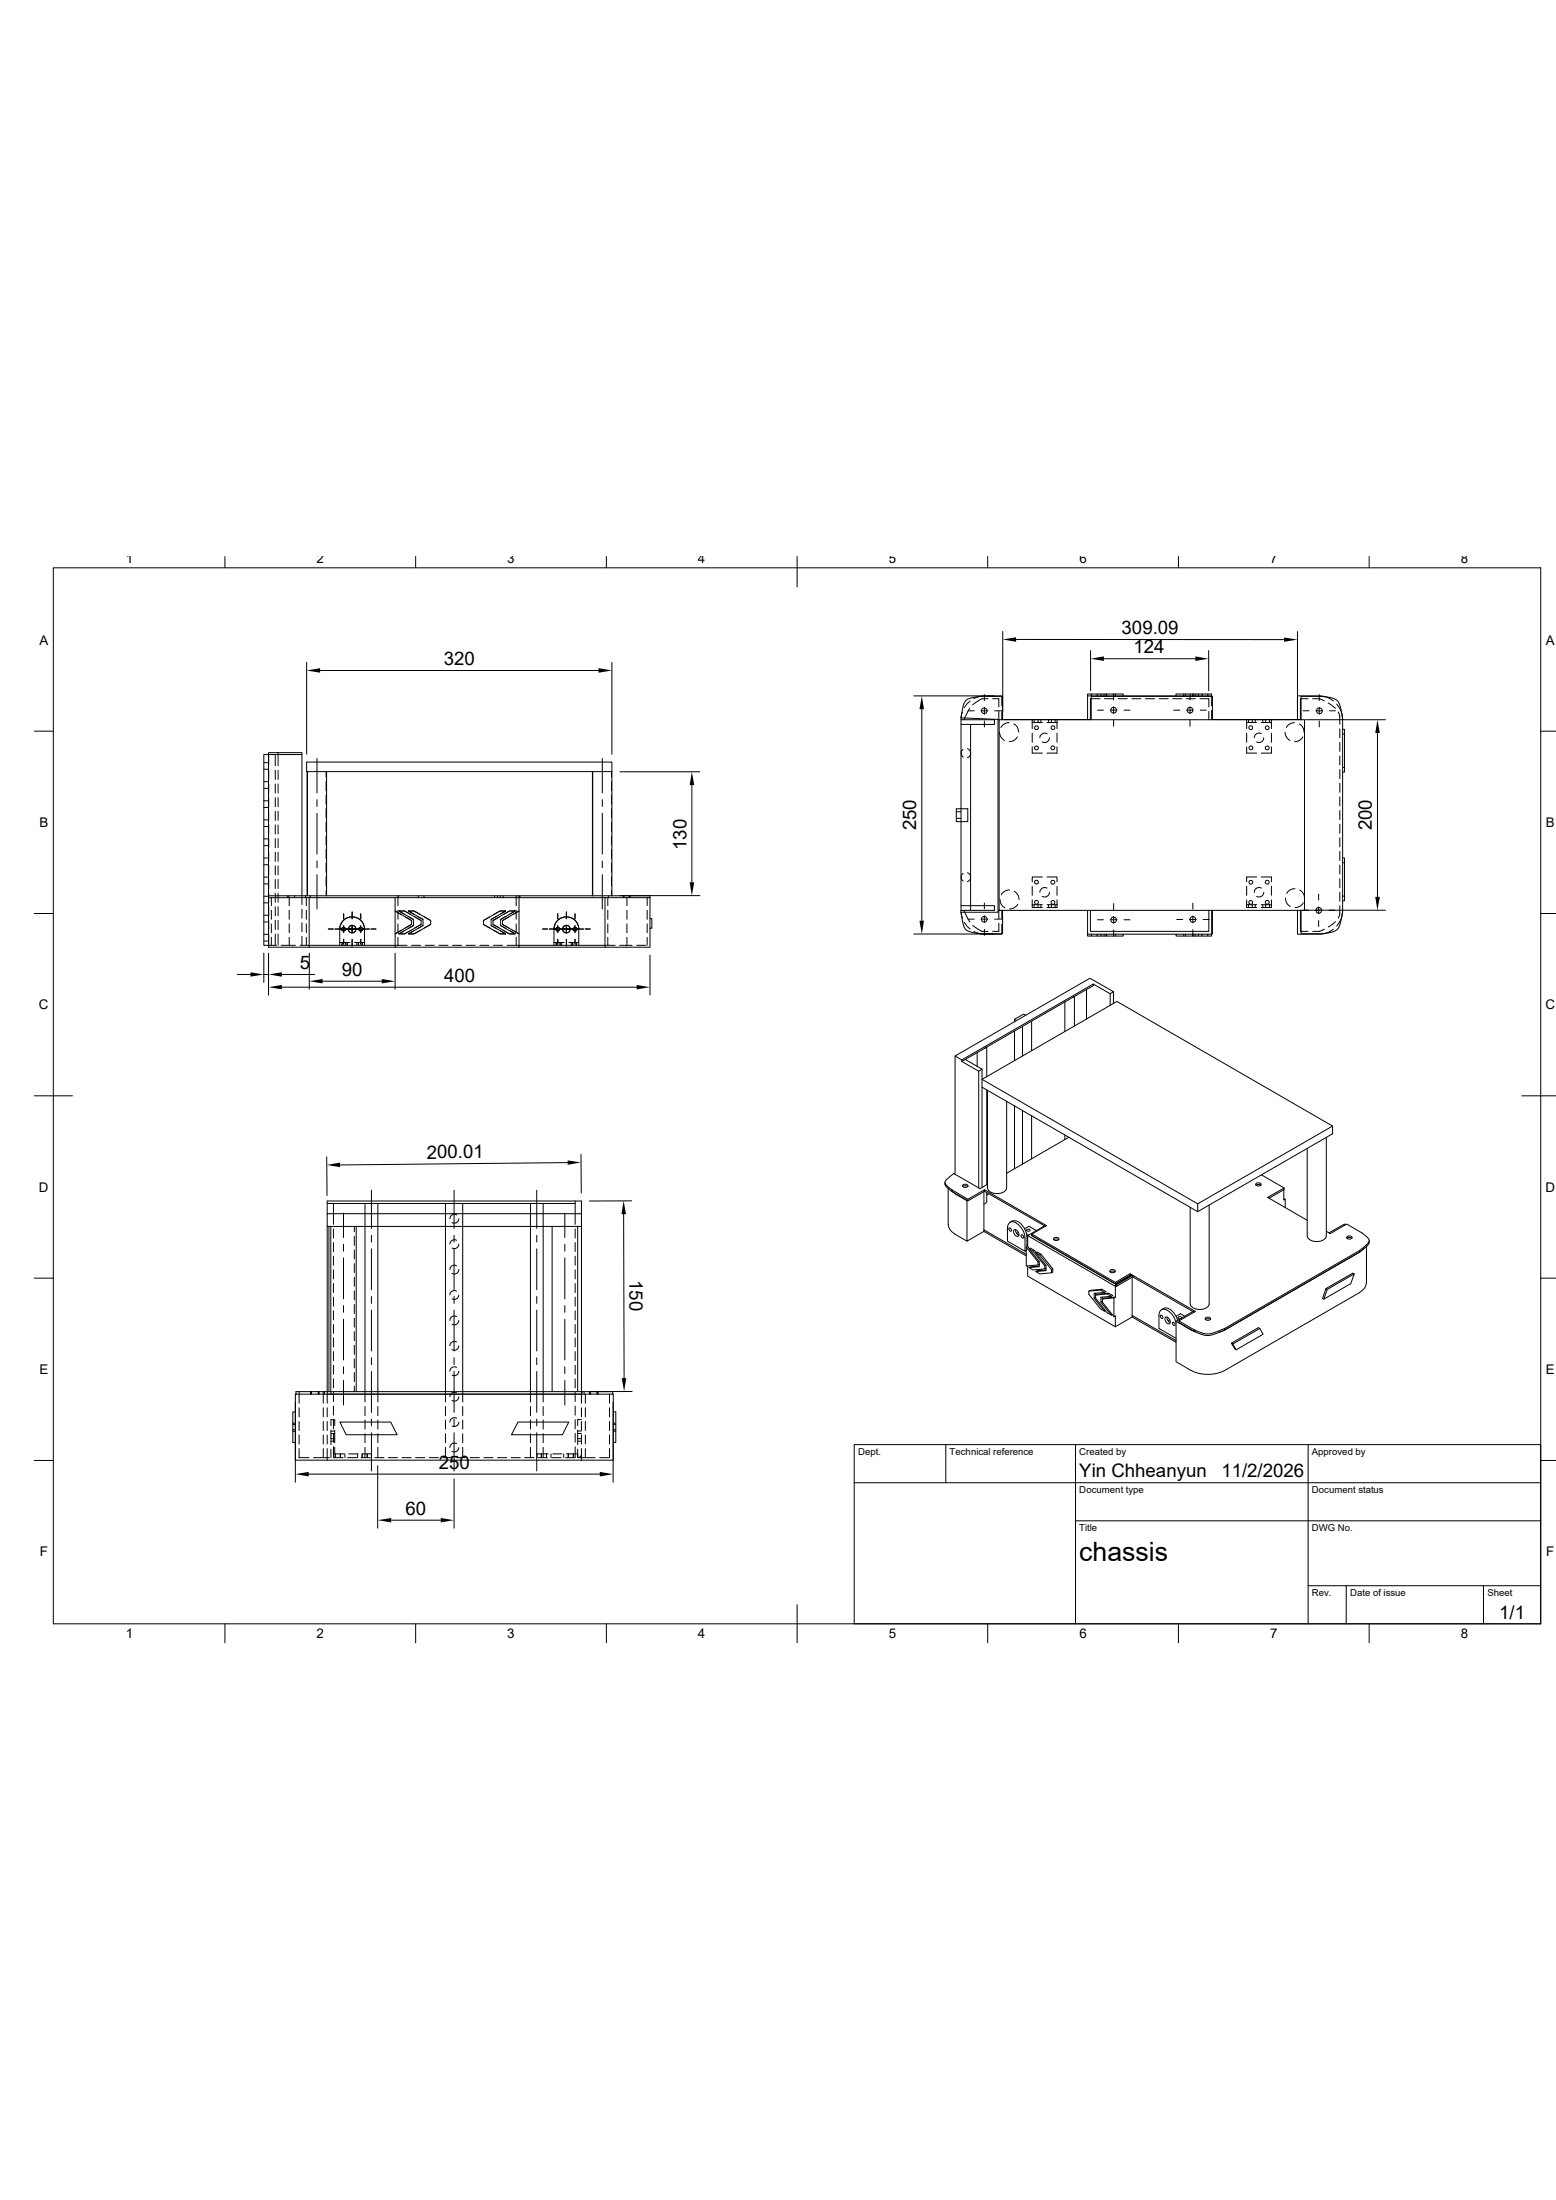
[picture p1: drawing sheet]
<svg xmlns="http://www.w3.org/2000/svg" width="210mm" height="297mm" viewBox="0 0 210 297" stroke-linecap="round" stroke-linejoin="round" font-family="sans-serif">
<g fill="none" stroke="#000" stroke-width=".13">
<path d="M7.2 76.7h200.7v142.5h-200.7zM30.4 75.1v1.6M56.1 75.1v1.6M81.8 75.1v1.6M107.6 75.1v4.1M133.3 75.1v1.6M159 75.1v1.6M184.8 75.1v1.6M4.6 98.7h2.6M41.4 89.4v12.4M43.2 90.5h37.6M82.6 89.4v12.4"/>
<path d="M123.3 94h10.8M124.4 95.8v28.5M129.7 97.8h1.3M129.9 96.1l-.2 1.1M130.6 96h.9M130.9 95.6l-.8 1.6M130.9 94.7l-.8 .9M131.4 94.3l1.3-.3h2.5v1.3M132.4 96h.9M132.8 95.5v.9M132.8 93.8v.8M132.8 97.3v.8"/>
<path d="M133.3 94.3h-.8l-1.2 .9M133.9 94.3h.9v1.1M134.2 96h.8M134.8 96.1v1.1M134.8 97.2h41.2v25.7h-41.2zM134.9 98.9a1.28 1.28 0 0 0 .7 1.1M135.2 95.9v1.3M135.3 85.3v10.8M136.2 97.6l-.7 .1-.4 .5M136.8 97.7l.1 .1a1.24 1.24 0 0 1 .6 1M137.1 86.3l36.2 .1M137.3 99.5a1.23 1.23 0 0 1-1.1 .6"/>
<path d="M139.3 97.6h1.4M139.3 97.2v1.2M139.3 99v1.2M139.6 97.2v.4M139.8 98h.2l.1 .2a.26 .26 0 0 1-.2 .3 .26 .26 0 0 1-.3-.3zM140.1 97.2v.4M140.5 97.2v.4M141.3 97.6h1.3M141.3 99.1a.65 .65 0 0 0-1 .5M141.5 97.2v.4M141.6 99.6a.64 .64 0 0 1-.9 .6M141.9 97.2v.4"/>
<path d="M142 98h.2l.1 .2a.26 .26 0 0 1-.2 .3 .26 .26 0 0 1-.2-.3zM142.4 97.2v.4M142.6 97.2v1.2M142.6 99v1.2M147.2 87.8v5.5M147.3 93.7h-.5v.3M148.1 93.7h-.8v.3M148.1 95.9h.8M148.4 94.3h-1.2v2.9M148.6 93.7h-.5v.3M148.6 94v-.3h.8v.3M149 88.9h12.3"/>
<path d="M149 93.7v.3M149.1 94.3h1.2M149.3 93.7v.3M149.4 93.7h2.2v.3M149.8 95.9h.9M150.3 95.4v1M150.3 93.7v.8M150.3 97.3v.8M150.5 93.7v.3M150.9 94.3h1.2M151.7 95.9h.8M152.7 94.3h1.3"/>
<path d="M154.6 94.3h1.2M156.4 94.3h1.2M158.3 94.3h1.2M158.4 95.9h.8M159.7 93.7v.3M160 93.7v.3M160.1 94.3h1.2M160.1 95.9h.9M160.6 95.4v1M160.6 93.7v.8M160.6 97.3v.8M160.9 94v-.3h.8v.3"/>
<path d="M160.9 93.7h-2.2v.3M161 93.7v.3M161.3 93.7v.3M161.7 93.7h.5M161.9 94.3h1.2v1.1M162 95.9h.8M162.2 94v-.3h.8v.3M163 93.7h.5v.3M163.1 87.8v5.5M163.1 96.1v1.1M163.5 95.3v-1.3h-16.7v3.2M163.5 95.9v1.3"/>
<path d="M168.2 97.6h1.4M168.2 97.2v1.2M168.2 99v1.2M168.5 97.2v.4M168.6 98h.3l.1 .1v.2l-.1 .2h-.2l-.1-.2zM169 97.2v.4M169.4 97.2v.4M170.2 97.6h1.4M170.2 99.1a.64 .64 0 0 0-.9 .5M170.4 97.2v.4M170.5 99.6a.62 .62 0 0 1-.9 .6M170.8 97.2v.4"/>
<path d="M170.9 98h.2l.2 .2a.26 .26 0 0 1-.3 .3 .26 .26 0 0 1-.2-.3zM171.3 97.2v.4M171.6 97.2v1.2M171.6 99v1.2M173.4 98.9a1.28 1.28 0 0 0 .7 1.1M174.7 97.6l-.6 .1-.5 .5M175.1 85.3v10.8M175.3 97.7l.2 .1a1.17 1.17 0 0 1 .5 1M175.8 99.5a1.19 1.19 0 0 1-1.1 .6M175.9 96h.8M176.2 97.2h10.8M176.5 94.3h-1v2.9"/>
<path d="M177.1 94.3h1l.6 .3M177.6 96h.9M178 93.8v.8M178 95.5v.9M178 97.3v.8M179.2 94.9l1 .8M179.4 96h.8M179.9 94.6l-.7-.4-.8-.2h-3.3v3.2M180.4 95.1l.6 1.1 .2 1M180.6 96.1l.2 .6v1.1M180.8 98.4v1.2M181.2 98.5h.2v5.1h-.2"/>
<path d="M181.2 97.2l-.3-1.8-.4-.7-.7-.4-1.2-.3h-3v3.2h-12v-3.2h-16.3v3.2h-12v-3.2h-3.1l-1.6 .4-.3 .2-.2 .4-.4 1.9 5 .2v26.1h-5l.2 1.4 .2 .6 .5 .5 1.3 .3 3.4 .1v-3.2M181.2 99.1h.2M181.2 97.2v25.7M185.9 99v22.1M207.9 98.7h2.1M35.6 119.3h.6M35.6 118.4h.6M35.6 114.2h.6M35.6 113.3h.6M35.6 103.9h.6M35.6 103h.6M35.6 106.4h.6"/>
<path d="M35.6 105.5h.6M35.6 111.6h.6M35.6 110.7h.6M35.6 116.8h.6M35.6 115.8h.6M35.6 109h.6M35.6 108.1h.6M36.3 101.9v1.5M36.3 104v1.2M36.3 105.9v1.2M36.3 107.7v1.2M36.3 109.5v1.3"/>
<path d="M36.3 111.4v1.2M36.3 113.2v1.2M36.3 115.1v1.2M36.3 116.9v1.2M36.3 118.7v1.3M37.1 101.9v1.5M37.1 104v1.2M37.1 105.9v1.2M37.1 107.7v1.2M37.1 109.5v1.3M37.1 111.4v1.2M37.1 113.2v1.2"/>
<path d="M37.1 115.1v1.2M37.1 116.9v1.2M37.1 118.7v1.3M37.5 101.6h3.2v.3M37.5 103.4v-1.5h-1.9v25.7h1.7M37.5 104v1.2M37.5 105.9v1.2M37.5 107.7v1.2M37.5 109.5v1.3M37.5 111.4v1.2M37.5 113.2v1.2M37.5 115.1v1.2"/>
<path d="M37.5 116.9v1.2M37.5 118.7v1.3M41.4 102.9h41.2v1.3h-41.2zM41.4 104.2v16.7M41.5 104.2v16.7M42.8 102.4v4.7M42.8 108v.9M42.8 109.8v5.5M42.8 116.2v1M42.8 118.1v4.6M44 104.2v.7M44 105.5v1.2"/>
<path d="M44 107.4v1.2M44 109.2v1.2M44 111v1.3M44 112.9v1.2M44 114.7v1.2M44 116.5v1.3M44 118.4v1.2M44.1 104.2v16.7M79.9 104.2v16.7M80 104.2v16.7M81.3 102.4v4.7M81.3 108v.9"/>
<path d="M81.3 109.8v5.5M81.3 116.2v1M81.3 118.1v4.6M82.5 104.2v.7M82.5 105.5v1.2M82.5 107.4v1.2M82.5 109.2v1.2M82.5 111v1.3M82.5 112.9v1.2M82.5 114.7v1.2M82.5 116.5v1.3M82.5 118.4v1.2"/>
<path d="M82.6 104.2v16.7M83.7 104.2h10.7M93.4 106v13.1M129.1 110.5h.6M129.1 109.6h.6M129.1 109.2h1.5v1.7h-1.5zM130 101.2a.64 .64 0 0 0 0 1M130 117.9a.64 .64 0 0 0 0 1.1M130.6 101.1a.64 .64 0 0 1 .4 .6 .64 .64 0 0 1-.4 .6M130.6 117.8a.64 .64 0 0 1 .4 .6 .64 .64 0 0 1-.4 .6M139.3 100.8v.9h1.4M139.3 119.7v1.2"/>
<path d="M139.7 118.9a.26 .26 0 0 1 .3 0 .26 .26 0 0 1 .1 .2l-.1 .2-.2 .1-.2-.2zM140.7 118.4h-1.4v.7M141.3 118.4h1.3v.7M141.3 119.9a.65 .65 0 0 0-1 .6M142.6 119.7v1.2M142.6 100.8v.9h-1.3M168.2 100.8v.9h1.4M168.2 119.7v1.2M168.7 118.9h.2l.2 .1a.26 .26 0 0 1-.3 .4 .26 .26 0 0 1-.2-.4zM168.7 100.7h.2l.2 .2a.26 .26 0 0 1-.3 .3 .26 .26 0 0 1-.2-.3zM169.6 118.4h-1.4v.7M170.2 118.4h1.4v.7"/>
<path d="M170.2 119.9a.64 .64 0 0 0-.9 .6M170.9 118.9a.26 .26 0 0 1 .2 0 .26 .26 0 0 1 .2 .2l-.1 .2-.3 .1-.1-.2zM171.6 100.8v.9h-1.4M171.6 119.7v1.2M174.8 120l-.7 .1-.5 .5M180.8 100.2v1.3M180.8 102.1v1.2M180.8 103.9v1.2M180.8 105.7v1.3M180.8 107.6v1.2M180.8 109.4v1.3M180.8 111.3v1.2"/>
<path d="M180.8 113.1v1.2M180.8 115v1.2M180.8 116.8v1.2M180.8 118.6v1.2M181.2 115.8h.2v.7h-.2M181.4 103.6v.6h-.2M181.4 116.5v5.1h-.2M4.6 123.3h2.6M32 131.6h1.8M35.6 128.7v4M35.6 131.6h.6M35.6 121.9h.6"/>
<path d="M35.6 121h.6M35.6 127.1h.6M35.6 126.2h.6M35.6 124.5h.6M35.6 123.6h.6M36.2 120.9v-19.3h1.3v.3h3.2v20.2M36.2 120.9v7h5.5M36.2 120.9h2.6M36.2 128.7v5.7M36.3 120.6v1.2M36.3 122.4v1.3M36.3 124.3v1.2"/>
<path d="M36.3 126.1v1.5M36.6 121.2v1.1M36.6 122.9v1.2M36.6 124.7v1.2M36.6 126.6v1M37.1 120.6v1.2M37.1 122.4v1.3M37.1 124.3v1.2M37.1 126.1v1.5M37.5 120.6v1.2M37.5 122.4v1.3M37.5 124.3v1.2"/>
<path d="M37.5 126.1v1.5M37.9 127.6h2M38 133.3h47.9M38 131.6h4.5M39 120.9v.3M39 121.2v1.1M39 122.9v1.2M39 124.7v1.2M39 126.6v1M39.8 120.9v.3M40.5 127.6h14.4M40.7 122.7v1.3"/>
<path d="M40.7 124.6v1.2M40.7 126.4v1.2M41.2 120.9v.3M41.3 121.2v1.1M41.3 122.9v1.2M41.3 124.7v1.2M41.3 126.6v1M41.7 121.2h-5.5M41.7 121.2v6.7h11.6M41.7 128.7v4.9M41.8 121.2h28.2v1.8l-.8 .5M41.8 120.9h-3v.3"/>
<path d="M43.5 132.5h8M44 120.2v.7M44.3 125.4h.7M45.2 125.4h4.6M45.8 127.6v-2.1a1.67 1.67 0 0 1 1.7-1.7 1.67 1.67 0 0 1 1.7 1.7v2.1M45.8 127.3h1.4M46.2 127.3v.3M46.4 123.4v.7M46.4 125v.9M46.4 126.8v.7M46.7 127.3v.3M46.9 127.3v.3"/>
<path d="M47.5 125v.9M47.5 123.1v1M47.5 126.8v1M47.8 127.3h1.4M48.2 127.3v.3M48.4 127.3v.3M48.7 123.4v.7M48.7 125v.9M48.7 126.8v.7M48.9 127.3v.3M50.1 125.4h.6M53.3 123l2.2 1.3v.5l-2.2 1.3z"/>
<path d="M53.3 121.2v1.8l.9 .5M53.3 128.7v4.9M53.7 122.9v1.2M53.7 124.7v1.2M53.7 126.6v1M53.7 120.9h-11.9v.3h-.1M53.8 120.9v.3M53.8 123h.8l2.2 1.3v.5l-2.2 1.3h-.8l2-1.1v-.9zM54.2 125.6l-.9 .5v1.8h16.7M54.5 123.4l-.7-.4h.8l.9 .5M54.7 123.8l.8 .5M55.1 123.7l.7 .4"/>
<path d="M55.1 123h.8l2.2 1.3v.5l-2.2 1.3h-.8l2-1.1v-.9zM55.5 125.6l-.9 .5h-.8l.7-.4M55.5 127.6h1.3M55.5 124.8l-.8 .5M55.8 124.9l-.7 .5M55.8 123.4l-.7-.4h.8l.8 .5M56 123.8l.8 .5M56.4 123.7l.7 .4M56.5 120.9v.3M56.7 125.6l-.8 .5h-.8l.7-.4M56.8 124.8l-.8 .5M57.1 124.9l-.7 .5"/>
<path d="M57.2 120.9v.3M57.3 123.8l.8 .5M57.4 127.6h1.2M58.1 124.8l-.8 .5M59.2 127.6h1.3M61.1 127.6h1.2M62.9 127.6h1.2M64.7 127.6h1.3M65.2 124.3l2.3-1.3h.7l-1.9 1.1v.9l1.9 1.1h-.7l-2.3-1.3zM65.2 124.8l.9 .5M66.1 123.8l-.9 .5M66.3 124.9l.7 .5"/>
<path d="M66.5 124.3l2.2-1.3h.8l-1.9 1.1v.9l1.9 1.1h-.8l-2.2-1.3zM66.5 124.8l.9 .5M66.6 127.6h1.2M66.6 125.6l.9 .5h.7l-.7-.4M66.7 120.9v.3M67 123.7l-.7 .4M67.1 120.9v.3M67.4 123.8l-.9 .5M67.5 123.4l.7-.4h-.7l-.9 .5M67.5 120.9v.3M67.6 124.9l.7 .5M67.8 124.3l2.2-1.3v3.1l-2.2-1.3z"/>
<path d="M67.8 124.8l.9 .5M67.9 125.6l.8 .5h.8l-.7-.4M67.9 120.9v.3M68.3 123.7l-.7 .4M68.4 127.6h14.6M68.7 123.8l-.9 .5M68.8 123.4l.7-.4h-.8l-.8 .5M69.2 125.6l.8 .5v1.8M69.7 120.9h-16v1.4M69.7 122.9v1.2M69.7 124.7v1.2M69.7 126.6v1"/>
<path d="M70 120.9h.2v.3h-.2zM70 120.9h-.3v1.4M70 127.9h11.6M70.2 120.9h11.9M73.2 125.4h.7M74.1 125.4h4.6M74.8 127.6v-2.1a1.67 1.67 0 0 1 1.6-1.7 1.67 1.67 0 0 1 1.7 1.7v2.1M74.8 127.3h1.3M75.1 127.3v.3M75.3 123.4v.7M75.3 125v.9M75.3 126.8v.7"/>
<path d="M75.6 127.3v.3M75.8 127.3v.3M76.4 125v.9M76.4 123.1v1M76.4 126.8v1M76.8 127.3h1.3M77.1 127.3v.3M77.3 127.3v.3M77.6 123.4v.7M77.6 125v.9M77.6 126.8v.7M77.8 127.3v.3"/>
<path d="M79 125.4h.7M82 121.2v1.1M82 122.9v1.2M82 124.7v1.2M82 126.6v1M82.1 121.2v-.3h2.9v.3M82.5 120.2v.7M83.6 127.6h1.7M83.7 120.9h10.7M84.1 120.9v.3M84.2 120.9v.3M84.6 121.2v1.1"/>
<path d="M84.6 122.9v1.2M84.6 124.7v1.2M84.6 126.6v1M84.9 120.9v.3M85 120.9v.3M85 120.9h2.7v7h-6.1v-6.7M85.9 127.6h1.2M87.3 121.2v1.1M87.3 122.9v1.2M87.3 124.7v1.2M87.3 126.6v1M87.7 121.2h-17.5"/>
<path d="M87.7 124h.3v1.3h-.3M87.7 129v5.4M123.3 126.1h10.8M129.7 122.9v-25.7h4.5v.6h-3.2v25.1M129.7 122.3h4.5v.6h-4.5M129.7 122.9l.2 1.1M130.1 122.9l.8 1.6M130.1 124.5l.4 .5 .4 .4M130.6 124.1h.9M131.3 124.9l1.2 .9h.8M132.4 124.1h.9M132.8 123.6v1"/>
<path d="M132.8 121.9v.8M132.8 125.5v.8M134.2 124.1h.8M134.8 124.7v1.1h-.9M134.8 122.9h.1M134.8 122.9v1.1M135 121.5l.1 .5 .5 .6M135.2 124.8v1.3h-2.5l-1.3-.3M135.2 122.9v1.3M136.2 120.2l-.6 .1-.5 .5M136.9 120.3l.3 .3a1.16 1.16 0 0 1 .3 .9M136.9 137.6l.3 .2"/>
<path d="M136.9 137.6v.3M136.9 139.2v4M137.4 122.1l-.6 .5-.6 .1M138 138.6v4M138.4 137.1l-.3-.2-1.2 .7M139.2 137.9v4M139.3 122.2h1.4M139.3 121.5v1h1.4M139.6 122.2v.3M140.1 122.2v.3M140.5 122.2v.3M141.3 122.2h1.3"/>
<path d="M141.5 122.2v.3M141.6 120.5a.65 .65 0 0 1-.9 .5M141.9 122.2v.3M142 121.6h.2l.1 .2a.26 .26 0 0 1-.2 .3 .26 .26 0 0 1-.2-.3zM142.4 122.2v.3M142.6 121.5v1h-1.3M143.7 135.3v4M144.9 134.6l-.2 .1M145 134.5v4M146.6 133.6v4M146.8 126.1v.3h.5M146.8 122.9v3.2h16.7"/>
<path d="M147.2 122.9v2.9h15.9v-2.9M147.3 126.1v.3h.8v-.3M147.5 132.9l2.3 1.3 .5-.3-3.2-1.8-18.2 10.5M148.1 126.4h.5M148.1 124.2h.8M148.6 126.1v.3h.8v-.3M149 126.1v.3M149.3 126.1v.3M149.8 134.2v1.5M149.8 124.2h.9M150.3 133.9v1.6M150.3 123.7v1"/>
<path d="M150.3 122v.8M150.3 125.6v.8M150.5 126.1v.3M151.6 126.1v.3h-2.2M151.7 124.2h.8M158.7 126.1v.3h2.2v-.3M158.8 124.1h.8M159.7 126.1v.3M160 126.1v.3M160.5 124.1h.9M161 121.9v.8M161 123.7v.9"/>
<path d="M161 125.5v.8M161 126.1v.3M161.3 126.1v.3M161.7 126.1v.3h-.8M162.2 126.1v.3h-.5M162.3 124.1h.9M163 126.1v.3h-.8M163.5 126.1v.3h-.5M163.6 122.9v3.2h-.1v-3.2M168.2 122.2h1.4M168.2 121.5v1h1.4M168.5 122.2v.3"/>
<path d="M168.7 121.6h.2l.1 .2-.1 .3h-.2l-.2-.2zM169 122.2v.3M169.4 122.2v.3M170.2 122.2h1.4M170.4 122.2v.3M170.5 120.5a.63 .63 0 0 1-.9 .5M170.8 122.2v.3M171.3 122.2v.3M171.6 121.5v1h-1.4M173.5 121.3v.3a1.15 1.15 0 0 0 .6 .8M175.1 122.9v3.2h3.3l.8-.2 .7-.4M175.4 120.2l.4 .4 .2 .7"/>
<path d="M175.5 122.9v2.9h1M175.6 122.9v3.2h3l1.2-.3 .5-.2 .2-.2 .3-.4 .4-2.1M175.9 121.9l-.1 .1a1.31 1.31 0 0 1-1 .6M177.9 122.4v1M177.9 120.7v.8M177.9 124.3v.8M178.7 125.5l-.6 .3h-1M180.2 124.4l-1 .8M180.8 122.3v1.1l-.2 .6M180.8 120.5v1.2M181.2 121h.2M181.2 122.9v.3a3 3 0 0 1-.8 1.8"/>
<path d="M187 122.9h-11.2M207.9 123.3h2.1M4.6 148h5.2M44.1 156.2v5.2M76.6 157l-30.7 .3M78.4 155.9v5.2M127.5 159.7l.1 .4 .7 .7 .2 .1v-.2l2.1 1.2M128.9 158.6v-16l.9 .5v.2l2.3 1.3v15.8M130 160a.38 .38 0 0 1 .4-.1 .38 .38 0 0 1 .2 .3 .41 .41 0 0 1-.7-.2zM130.3 143l2.2 1.4M130.3 143l-.5 .3M131.9 142.1v1.9"/>
<path d="M132.1 144.6l.4-.2v1.3l29.1 16.8M132.5 146.8v13.5M132.5 145.7l18.2-10.5 29.1 16.8v1.1l-18.2 10.5-29.1-16.8zM132.9 141.5l-2.6 1.5M133.1 141.4l-.2 .1M133.1 141.4l14.4-8.3v-.2l-17.7 10.2M133.2 141.4v4M133.2 147.2v12.8M133.3 159.9l-1.1 .6-3.5-2-1 .9a.59 .59 0 0 0 .3 .9l.5 .4M133.3 147.2v13.2M135.8 148.7v11.7M136.9 149.3v8.5"/>
<path d="M138 149.9v7.3M139.2 150.6v5.9M143.7 153.2v.7M144.3 153.5l-8.5 4.9M169.5 159.8a.38 .38 0 0 1 .4-.1 .38 .38 0 0 1 .3 .3 .41 .41 0 0 1-.7-.1zM170.2 158.6l3.1 1.8v.2l-2 1.2M179 153.6v13.3a1.48 1.48 0 0 1-2.6 .1v-11.9M179.8 152l-18.2 10.5v1.1M205.4 148h4.6M4.6 172.6h2.6M44.2 163.9h34.3v1.7h-34.3zM44.2 162.5h.8v2.8"/>
<path d="M44.2 165.6v22.3h-4.3v.3M44.4 165.6v22.3M44.6 165.6v22.3M45 165.9v1.3M45 167.8v1.2M45 169.6v1.2M45 171.5v1.2M45 173.3v1.2M45 175.1v1.3M45 177v1.2M45 178.8v1.2M45 162.5h32.6"/>
<path d="M46.4 163.8v3.3M46.4 168v.9M46.4 169.8v5.6M46.4 176.3v.9M46.4 178.1v5.5M47.8 165.6v.7M47.8 166.9v1.2M47.8 168.8v1.2M47.8 170.6v1.2M47.8 172.4v1.3M47.8 174.3v1.2M47.8 176.1v1.3"/>
<path d="M47.8 178v1.2M47.8 179.8v1.2M48.1 165.6v22.3M49.3 162.5v26.8M50.1 160.7v5.2M50.1 166.8v.9M50.1 168.6v5.5M50.1 175v1M50.1 176.9v5.5M51 162.5v26.8M60.1 162.5v26.8M61.3 160.7v5.2"/>
<path d="M61.3 166.8v.9M61.3 168.6v5.5M61.3 175v1M61.3 176.9v5.5M61.6 177.8a.61 .61 0 0 0-.9 .5M61.6 164a.59 .59 0 0 0-.9 .5M61.6 167.5a.6 .6 0 0 0-.9 .5M61.6 174.3a.61 .61 0 0 0-.9 .5M61.6 170.9a.61 .61 0 0 0-.9 .5M61.9 178.3a.61 .61 0 0 1-.9 .5M61.9 164.5a.6 .6 0 0 1-.9 .6M61.9 168a.61 .61 0 0 1-.9 .5"/>
<path d="M61.9 174.9a.61 .61 0 0 1-.9 .5M61.9 171.4a.61 .61 0 0 1-.9 .5M62.4 162.5v26.8M71.6 162.5v26.8M72.4 160.7v5.2M72.4 166.8v.9M72.4 168.6v5.5M72.4 175v1M72.4 176.9v5.5M73.3 162.5v26.8M74.5 165.6v22.3M76.2 163.8v3.3"/>
<path d="M76.2 168v.9M76.2 169.8v5.6M76.2 176.3v.9M76.2 178.1v5.5M77.6 162.2v3.1M77.6 165.9v1.3M77.6 167.8v1.2M77.6 169.6v1.2M77.6 171.5v1.2M77.6 173.3v1.2M77.6 175.1v1.3M77.6 177v1.2"/>
<path d="M77.6 178.8v1.2M78 165.6v22.3M78.5 163.9v-1.7h-34.3v1.7M78.5 165.6v23.9M84.2 163.9v22.2M85.2 162.1l-5.7 .1M128 160.4v4.9a1.67 1.67 0 0 0 .9 1.3M128.5 160.8l.4 .4M128.9 166.6l1.6 1M128.9 161.2l1.6 .9M129.9 160.2l.3-.1 .4 .1M130.5 162.1v5.5l2.3-1.3"/>
<path d="M130.6 162.1l2.3-1.3v-.2l8.3 4.9-2 1.1M132.8 166.1v.2l5.7 3.3M132.8 166.1l5.7 3.3M132.8 160.9v5.2M132.9 160.6l-2.3 1.3v.2l-2.1-1.2M132.9 160.8l8.2 4.8-.2-.1-2.2 1.3 11.9 6.8M133.2 161v1.2l-.1 .2-.3 .2M133.3 160.4a1.48 1.48 0 0 0 2.5 .2v-.2M133.4 161.2l-.2 .1M136.1 165.8h.1l.2 .1 .1 .3a.26 .26 0 0 1-.3-.1 .26 .26 0 0 1-.1-.3zM136.6 164.9l-.3 .1M136.6 164.9a1.19 1.19 0 0 1 1.4 .5 3.5 3.5 0 0 1 .6 3"/>
<path d="M136.8 166.1l.1-.1 .4 .2 .2 .3-.1 .4a.57 .57 0 0 1-.6-.8zM137.1 166a.74 .74 0 0 0 .4 .8M137.4 166.4l-.2 .1M137.8 166.8l.1-.1 .2 .2v.2a.26 .26 0 0 1-.2 0 .26 .26 0 0 1-.1-.3zM138.3 165.9l.6-.3 1 .6M138.3 167.2a2.29 2.29 0 0 0-1.8-2.2l-.3 .1-.2 .5v2l2.3 1.3M138.3 167.2v1.7l.2-.1M138.5 168.4v2.5l1.6-.1M138.5 166h.3h.2v.2h-.2h-.3zM138.6 168l.1 .1-.1 .1M138.6 166.7l.2 .1M138.6 167.4h.1"/>
<path d="M138.6 167h.1M138.7 170.9v1.4l11.8 6.8M138.7 166.8v1.5M138.9 168.6l.5 .3 .2-.1 .2 .3M138.9 168.6l-.2-.3-.2 .1 1.6 2 .1-.1M139.2 166.8v-.2l11.3 6.5M139.2 166.8l11.3 6.6v-.3l2-1.1M139.2 166.8l11.3 6.6 2-1.2 .1 .1-.1-.1M139.4 168.9l1.6 2 .1-.1M139.6 168.8l-.6-.3-.1 .1 1.4 1.7v.7l-1.4 .2M139.8 169.1l.5 .4 .2-.1 1.6 1.9M140.1 170.4v.4l.2-.1"/>
<path d="M140.3 170.9l-1.3 .1-.1 .2 .5 .3 1.6-.2 .2-.1M140.3 169.5l1.6 1.9 .2-.1v.4l-.2 .2-1.6 .1-.5-.3 .2-.1 1.2-.1M140.5 169.4l-.5-.4-.2 .1 1.4 1.8v.7l-1.4 .1M141 170.9v.4M141.9 171.4v.5M142.2 167.4l.2-.1 .5 .1M142.2 167.2a.38 .38 0 0 1 .4-.2 .38 .38 0 0 1 .3 .3 .41 .41 0 0 1-.7-.1zM147.7 175.3l1.4 1.7h.1M147.8 174.6v.3l1.6-.2 .2-.1 .6 .3-.2 .1-.6-.3M148.5 174.2l.6 .3 .1-.1-.5-.3-.2 .1-1.6 .1M148.6 175.8l1.4 1.8 .1-.1M148.7 174.1l-1.6 .1-.2 .1v.5l1.6 1.9 .6 .3"/>
<path d="M148.8 175.1v.3l1.5-.2 .2-.1M149.1 174.5l-1.4 .1v.7l.1-.1M149.6 174.6l-1.6 .2-.2 .1v.4l1.6 1.9 .6 .4M149.8 171.7l.2-.1 .5 .1M149.8 171.5a.38 .38 0 0 1 .4-.1 .38 .38 0 0 1 .3 .3 .41 .41 0 0 1-.7-.1zM150 175l-1.4 .2v.6l.2-.1M150.3 175.2v2.6M150.5 173.7v1.4M150.5 173.4l2-1.2v-.2l.3 .1-2.2 1.3M150.5 175.1l-1.6 .2-.1 .1v.4l1.5 2 .2-.1v1.4M150.6 173.4v.3zM150.6 173.7l2.3-1.3v-.2l8.4 4.9-2.2 1.3"/>
<path d="M152.8 177.8l-2.3 1.3M152.8 177.6v.2l5.9 3.4M152.8 172.4v5.2M152.8 177.6l5.9 3.4M152.9 172.4l8.2 4.8-.1-.1-2.3 1.3 2 1.2 .7 .3M152.9 172.2l-2.3 1.3M156.6 177.6l.3 .1v.3a.25 .25 0 0 1-.3-.1 .25 .25 0 0 1 0-.3zM156.7 176.8a.91 .91 0 0 1 1.3 .1 2.82 2.82 0 0 1 .9 1.3M157.3 177.9a.54 .54 0 0 1 .5 .2 .54 .54 0 0 1 0 .7l-.2-.1-.3-.3-.1-.3zM157.5 177.8a.74 .74 0 0 0 .4 .8M157.9 178.2l-.3 .2M158.3 178.5l.2 .2 .1 .2a.25 .25 0 0 1-.3-.1 .25 .25 0 0 1 0-.3z"/>
<path d="M158.7 178.5a2.26 2.26 0 0 0-1.7-1.7l-.4 .1-.2 .5v2l2.3 1.3M159.1 178.4l2.1 1.2v.2l-2.1-1.2zM159.4 178l-.1-.2-.3 .1v.1h.3M159.9 177.7l-.6-.3-.6 .3M162.7 178.2l.2-.1 .4 .1M162.7 177.9a.38 .38 0 0 1 .4-.1 .38 .38 0 0 1 .3 .3 .41 .41 0 0 1-.8-.1zM163.2 162.7v13.4a1.48 1.48 0 0 1-2.5 .1l-.1-13.2M165.3 179.6l-2.1 .7-.9-.1-1.1-.4M165.3 179.4l-2.1 .7-.9-.1-1.1-.4M169.5 160l.2-.1 .5 .1M170 179.4l-3.6 2.1M173.2 160.6v1.4l.2-.1h-.2"/>
<path d="M173.3 160.4l-2.2 1.3 5.3 3.1M173.4 161.9v1.1M178.9 174l3.7-2.1 .2 .1-3.7 2.1zM179 166.2l.5 .4 2.2-1.3 2.2 1.3 .9 .8-.1 .3-.1 .2-1.1 .9M179.1 174.1l-.5 1.3M181.6 165.4l-.2-.1-2.1 1.2M181.8 167.2l.2-.1 .4 .1M181.8 167a.38 .38 0 0 1 .4-.1 .38 .38 0 0 1 .3 .3 .41 .41 0 0 1-.8-.2zM182.8 172l-.5 1.3-3.7 2.1-.1-.1 .4-1.3M183.5 168.8v.3l-18.2 10.5M183.5 168.8l-18.2 10.6v.2M183.5 169.1l-18.2 10.5-.9 .3"/>
<path d="M184 168.6l-.5 .5M184.4 173.2a1.67 1.67 0 0 1-.9 1.3l-18.2 10.5a5.1 5.1 0 0 1-4.6 0l-2-1.1v-5.5M184.4 168.3v4.9M184.8 167.5v.3l-.2 .3-1.1 1M207.9 172.6h2.1M4.6 197.2h2.6M39.5 193.3h.4M39.5 192.2h.4M39.5 192.3h.4M39.5 193h.4M39.9 197.1h4.3M39.9 190.6h-.4v4.2h.4"/>
<path d="M40.4 187.9v1.6M40.4 195.6v1.2h1.3M40.4 190.1v1.2M40.4 191.9v1.2M40.4 193.7v1.3M41.7 199h39.2M41.9 187.9v.3M42 187.9v.3M42.3 196.8h1.2M42.9 187.9v.3M43 187.9v.3M43.1 187.9v.3"/>
<path d="M43.6 187.9v1.6M43.6 195.6v1.2h.8M43.6 190.1v1.2M43.6 191.9v1.2M43.6 193.7v1.3M43.8 187.9v.3M44.2 197.1h34.3M44.2 188.2v1.3M44.2 190.1v1.2M44.2 191.9v1.2M44.2 193.7v1.3M44.2 195.6v1.5"/>
<path d="M44.7 187.9v.3M44.7 193.2h.5M44.7 193.6h.5M44.7 194.2h.5M44.7 194.6h.5M44.7 192.5v-.8h.5v.8M44.7 193.1v2M44.7 195.7v1.1M45 180.6v1.3M45 182.5v1.2M45 184.3v1.2M45 186.2v1.2"/>
<path d="M45 188v1.2M45 189.8v1.3M45 191.7v1.2M45 193.5v1.2M45 195.3v1.5M45.1 196.8h1.2M45.2 193.1v1.7M45.2 195.4v.9h1.2M45.2 196.3v.5M45.9 192h6.8l.9 1.7h-6.9zM45.9 196.3v.5M46.4 184.6v.9"/>
<path d="M46.4 186.4v3.3M46.5 196.3v.5M46.9 196.8h1.2M47.1 196.3h1.2M47.8 181.6v1.3M47.8 183.5v1.2M47.8 185.3v1.2M47.8 187.2v.7M48.3 196.3v.5M48.7 196.8h1.3M49.3 189.9v1.2M49.3 191.7v1.3"/>
<path d="M49.3 193.6v1.2M49.3 195.4v1.4M49.6 196.3v.5M50.1 183.3v1M50.1 185.2v5.5M50.1 191.6v.9M50.1 193.4v5.2M50.1 196.3h-1.2v.5M50.6 196.8h1.2M51 197.9v8.4M51 189.9v1.2M51 191.7v1.3"/>
<path d="M51 193.6v1.2M51 195.4v1.4M52.4 196.8h1.2M54.3 196.8h1.2M56.1 196.8h1.2M57.9 196.8h1.3M59.8 196.8h1.2M60.1 189.9v1.2M60.1 191.7v1.3M60.1 193.6v1.2M60.1 195.4v1.4M61.3 183.3v1"/>
<path d="M61.3 185.2v5.5M61.3 191.6v.9M61.3 193.4v5.2M61.3 199.7v6.6M61.6 188.1a.6 .6 0 0 0-.9 .5M61.6 184.6a.62 .62 0 0 0-.9 .5M61.6 194.9a.61 .61 0 0 0-.9 .5M61.6 191.5a.6 .6 0 0 0-.9 .5M61.6 181.2a.61 .61 0 0 0-.9 .5M61.6 196.8h1.2M61.9 188.6a.59 .59 0 0 1-.9 .5M61.9 185.1a.59 .59 0 0 1-.9 .6"/>
<path d="M61.9 195.5a.61 .61 0 0 1-.9 .5M61.9 192a.61 .61 0 0 1-.9 .5M61.9 181.7a.6 .6 0 0 1-.9 .5M62.4 189.9v1.2M62.4 191.7v1.3M62.4 193.6v1.2M62.4 195.4v1.4M63.5 196.8h1.2M65.3 196.8h1.2M67.1 196.8h1.3M69 196.8h1.2M69.9 192h6.9l-.9 1.7h-6.9z"/>
<path d="M70.8 196.8h1.2M71.6 189.9v1.2M71.6 191.7v1.3M71.6 193.6v1.2M71.6 195.4v1.4M72.4 183.3v1M72.4 185.2v5.5M72.4 191.6v.9M72.4 193.4v5.2M72.6 196.8h1.3M73 196.3v.5M73.1 196.3v.5"/>
<path d="M73.3 189.9v1.2M73.3 191.7v1.3M73.3 193.6v1.2M73.3 195.4v1.4M73.7 196.3v.5M74 196.3h-1.5v.5M74.4 196.3v.5M74.5 196.8h1.2M74.6 196.3h1.2M76.1 196.3v.5M76.2 184.6v.9M76.2 186.4v3.3"/>
<path d="M76.3 196.8h1.3M76.4 196.3h1.6v.5M76.7 196.3v.5M77.4 196.3v.5M77.6 180.6v1.3M77.6 182.5v1.2M77.6 184.3v1.2M77.6 186.2v1.2M77.6 188v1.2M77.6 189.8v1.3M77.6 191.7v1.2M77.6 193.5v1.2"/>
<path d="M77.6 195.3v1.5M78 193.1v2M78 194.2h.5M78 194.6h.5M78 193.5h.5M78 193.2h.5M78 195.7v1.1a.48 .48 0 0 0 .5-.5M78.2 196.8h2.1M78.5 191.7h-.5v.8M78.5 187.9h4.2v.3M78.5 187.9v.3h-34.3M78.5 187.9h-34.3v.3"/>
<path d="M78.5 197.1h4.3M78.5 190.1v1.2M78.5 191.9v1.2M78.5 193.7v1.3M78.5 195.6v1.5M78.5 187.9v.3M78.8 187.9v.3M79 188.2v1.3M79 190.1v1.2M79 191.9v1.2M79 193.7v1.3M79 195.6v1.2"/>
<path d="M79.5 187.9v.3M79.7 187.9v.3M80.6 187.9v.3M80.7 187.9v.3M80.9 196.8h1.2M82.3 188.2v1.3M82.3 190.1v1.2M82.3 191.9v1.2M82.3 193.7v1.3M82.3 195.6v1.2M82.8 190.6h.3v4.2h-.3M82.8 193.2h.3"/>
<path d="M82.8 192.2h.3M82.8 192.3h.3M82.8 193h.3M85.3 187.9h-5.7M127.6 195.1v5.1M145.1 195.1v24.1M166.2 181.4l.4 .7 .2 .1 3.7-2.1-.5-.7-.2-.1-3.6 2.1 .2 .1 .4 .7M176.5 195.1v24.1M207.9 195.1h-92.6v24.1M207.9 197.2h2.1M30.4 219.2v2.6M39.9 200.1v-11.9h1.2h41.7l-.1 11.9"/>
<path d="M52.8 205.3h6.7M56.1 219.2v2.6M81.8 219.2v2.6M107.6 216.7v5.1M115.3 200.2h92.6M133.3 219.2v2.6M145.1 205.3h62.8M159 219.2v2.6M176.5 214.1h31.4M181.7 214.1v5.1M184.8 219.2v2.6M200.2 214.1v5.1"/>
<circle cx="132.8" cy="96" r=".39"/>
<circle cx="150.3" cy="95.9" r=".39"/>
<circle cx="160.6" cy="95.9" r=".39"/>
<circle cx="178" cy="96" r=".39"/>
<circle cx="139.9" cy="101" r=".26"/>
<circle cx="142.1" cy="119.1" r=".26"/>
<circle cx="142.1" cy="101" r=".26"/>
<circle cx="171" cy="101" r=".26"/>
<circle cx="46.4" cy="125.5" r=".25"/>
<circle cx="46.4" cy="125.4" r=".26"/>
<circle cx="47.5" cy="125.5" r=".51"/>
<circle cx="47.5" cy="125.4" r=".51"/>
<circle cx="48.7" cy="125.5" r=".25"/>
<circle cx="48.7" cy="125.5" r=".26"/>
<circle cx="75.3" cy="125.5" r=".25"/>
<circle cx="75.3" cy="125.4" r=".26"/>
<circle cx="76.4" cy="125.5" r=".51"/>
<circle cx="76.4" cy="125.4" r=".51"/>
<circle cx="77.6" cy="125.5" r=".26"/>
<circle cx="77.6" cy="125.5" r=".25"/>
<circle cx="132.8" cy="124.1" r=".39"/>
<circle cx="139.9" cy="121.8" r=".26"/>
<circle cx="150.3" cy="124.2" r=".39"/>
<circle cx="161" cy="124.1" r=".39"/>
<circle cx="171" cy="121.8" r=".26"/>
<circle cx="178" cy="122.9" r=".39"/>
</g>
<g fill="#000">
<path d="M41.4 90.5l1.8-.3v.6zM80.8 90.2l1.8 .3-1.8 .3zM124.4 94l.3 1.8h-.6zM135.3 86.3l1.8-.3v.7zM147.2 88.9l1.8-.3v.6zM161.3 88.6l1.8 .3-1.8 .3zM173.3 86.1l1.8 .3-1.8 .3zM185.9 97.2l.3 1.8h-.6zM93.1 119.1h.6l-.3 1.8zM93.4 104.2l.3 1.8h-.6zM33.8 131.3l1.8 .3-1.8 .3zM36.2 133.3l1.8-.3v.6z"/>
<path d="M36.2 131.6l1.8-.3v.6zM41.7 132.5l1.8-.3v.6zM51.5 132.2l1.8 .3-1.8 .3zM85.9 133l1.8 .3-1.8 .3zM124.1 124.3h.6l-.3 1.8zM185.6 121.1h.6l-.3 1.8zM44.1 157.3l1.8-.3v.6zM76.6 156.7l1.8 .3-1.8 .3zM84.2 162.1l.3 1.8h-.6zM39.9 199l1.8-.3v.6zM80.9 198.7l1.8 .3-1.8 .3zM83.9 186.1h.6l-.3 1.8z"/>
<path d="M51 205.3l1.8-.3v.5zM59.5 205l1.8 .3-1.8 .2z"/>
</g>
<text font-size="3.6" x="145.6" y="210.8">chassis</text>
<g font-size="2.5">
<text x="59.9" y="89.8">320</text>
<text x="151.4" y="85.6">309.09</text>
<text x="153" y="88.2">124</text>
<text x="123.6" y="112.1" transform="rotate(-90 123.6 112.1)">250</text>
<text x="185.1" y="112.1" transform="rotate(-90 185.1 112.1)">200</text>
<text x="92.6" y="114.7" transform="rotate(-90 92.6 114.7)">130</text>
<text x="40.5" y="130.8">5</text>
<text x="46.1" y="131.7">90</text>
<text x="59.9" y="132.5">400</text>
<text x="57.6" y="156.4" transform="rotate(-1 57.6 156.4)">200.01</text>
<text x="84.9" y="172.8" transform="rotate(90 84.9 172.8)">150</text>
<text x="59.2" y="198.3">250</text>
<text x="145.6" y="199.4">Yin Chheanyun</text>
<text x="164.8" y="199.4">11/2/2026</text>
<text x="54.7" y="204.5">60</text>
<text x="202.3" y="218.5">1/1</text>
</g>
<g font-size="1.8">
<text x="17" y="76">1</text>
<text x="42.7" y="76">2</text>
<text x="68.5" y="76">3</text>
<text x="94.2" y="76">4</text>
<text x="119.9" y="76">5</text>
<text x="145.7" y="76">6</text>
<text x="171.4" y="76">7</text>
<text x="197.1" y="76">8</text>
<text x="5.3" y="87.1">A</text>
<text x="208.6" y="87.1">A</text>
<text x="5.3" y="111.7">B</text>
<text x="208.6" y="111.7">B</text>
<text x="5.2" y="136.3">C</text>
<text x="208.6" y="136.3">C</text>
<text x="5.2" y="160.9">D</text>
<text x="208.6" y="160.9">D</text>
<text x="5.3" y="185.5">E</text>
<text x="208.6" y="185.5">E</text>
<text x="5.4" y="210.1">F</text>
<text x="208.7" y="210.1">F</text>
<text x="17" y="221.2">1</text>
<text x="42.7" y="221.2">2</text>
<text x="68.5" y="221.2">3</text>
<text x="94.2" y="221.2">4</text>
<text x="119.9" y="221.1">5</text>
<text x="145.7" y="221.2">6</text>
<text x="171.4" y="221.2">7</text>
<text x="197.1" y="221.2">8</text>
</g>
<g font-size="1.3">
<text x="115.8" y="196.5">Dept.</text>
<text x="128.1" y="196.5">Technical reference</text>
<text x="145.6" y="196.5">Created by</text>
<text x="177" y="196.5">Approved by</text>
<text x="145.6" y="201.6">Document type</text>
<text x="177" y="201.6">Document status</text>
<text x="145.6" y="206.8">Title</text>
<text x="177" y="206.8">DWG No.</text>
<text x="177" y="215.5">Rev.</text>
<text x="182.2" y="215.5">Date of issue</text>
<text x="200.7" y="215.5">Sheet</text>
</g>
</svg>
